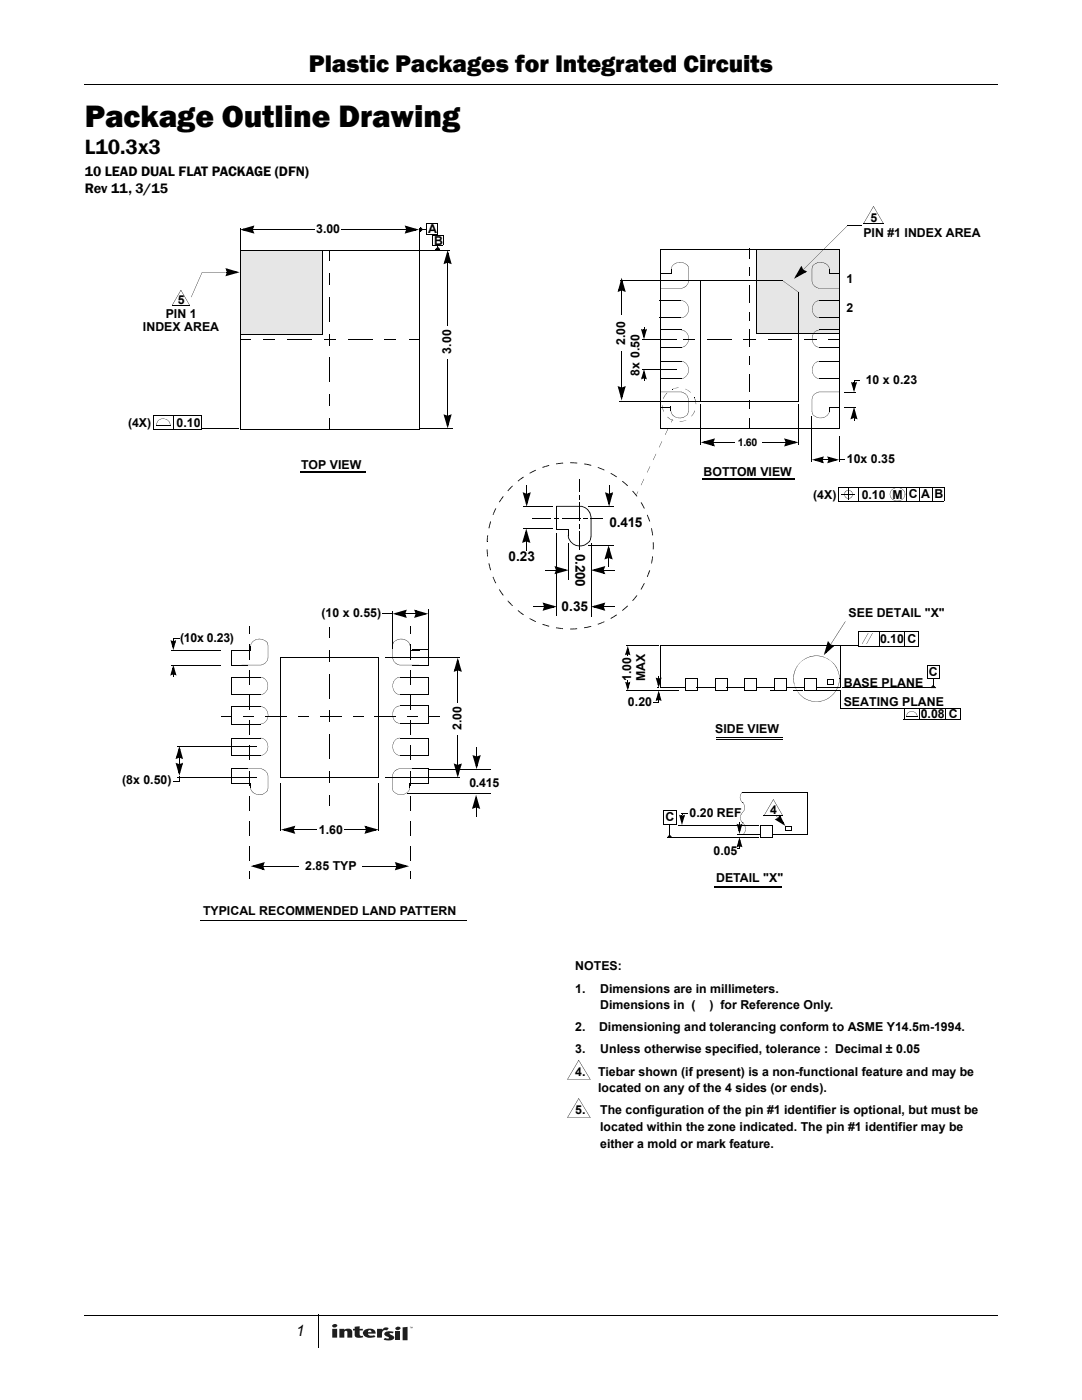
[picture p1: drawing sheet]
<svg xmlns="http://www.w3.org/2000/svg" width="216mm" height="279mm" viewBox="0 0 216 279" stroke-linecap="round" stroke-linejoin="round" font-family="sans-serif">
<path d="M16.8 16.8l.1 .2zM16.8 262.4l.1 .2zM63.4 262.4l.2 .1z" fill="#000"/>
<path d="M16.9 16.9h182.2M16.9 262.5h182.2M63.5 262.5v6.4" fill="none" stroke="#000" stroke-width=".2"/>
<path d="M65.9 263.8h16.9v4.5h-16.9z" fill="#fff"/>
<g fill="#221f1f">
<path d="M79 264.9a.56 .56 0 0 1 .9 .2 .55 .55 0 0 1-.5 .4 .55 .55 0 0 1-.5-.4z"/>
<path d="M75.2 265.2h1v.2a.93 .93 0 0 1 1.4-.3l-.4 .4a.68 .68 0 0 0-.7 .1 .68 .68 0 0 0-.3 .6v.8h-1z"/>
<path d="M67.7 265.2h1v.2a.97 .97 0 0 1 1.6 .4v1.2h-1v-1.1l-.3-.3-.3 .2v1.2h-1z"/>
<path d="M70.8 264.8l1-.1v.5h.6v.3h-.6v1l.3 .1h.3l.1 .3-.6 .1a.87 .87 0 0 1-1.1-.6v-.9h-.4v-.3h.4z"/>
<path d="M78.9 265.7h1v1.8h-1z"/>
<path d="M80.3 264.9l1-.1v2.7h-1z"/>
<path d="M76.8 265.9l.6-.2 1.2 .1-.2 .3h-.6v.2a.75 .75 0 0 1 .8 .8 1.95 1.95 0 0 1-2 .3l.2-.4a.57 .57 0 0 0 .8 0l-.7-.5a.38 .38 0 0 1-.1-.6z"/>
<path d="M81.8 264.8h.2l-.1 .3zM82 264.8l.2 .2 .1-.2v.3v-.2l-.1 .2-.1-.2-.1 .2z"/>
<path d="M66.3 265.2v1.8h1v-1.8zM66.4 264.4l-.1 .2a.51 .51 0 0 0 .5 .3 .51 .51 0 0 0 .5-.5 .64 .64 0 0 0-.9 0z"/>
<path d="M72.6 265.5a.86 .86 0 0 0-.1 1 .86 .86 0 0 0 .8 .4l1.6-.1-.2-.3-.4 .1a.61 .61 0 0 1-.9-.4l1.5-.1a.94 .94 0 0 0-1.1-.9h-.5zM73.6 265.5h.4l.1 .4h-.7z"/>
</g>
<path d="M151 49.8h16.5v16.8h-16.5z" fill="#e6e6e6"/>
<path d="M151 49.8h16.5M151 49.8v16.8M167.5 49.8v16.8M151 66.6h16.5" fill="none" stroke="#000" stroke-width=".2"/>
<path d="M47.9 49.9h16.5v16.8h-16.5z" fill="#e6e6e6"/>
<g fill="none" stroke="#000" stroke-width=".2">
<path d="M40.3 54.3h4.8M47.9 49.9h35.8v35.8h-35.8zM47.9 45.4v4.2M50.6 45.8h12.2M64.4 49.9v16.8M65.8 49.9v2.1M65.8 54.4v2.4M65.8 59.3v4.8M68.1 45.8h12.8M83.7 45.4v4.2M84 49.9h5.6M85.2 46.7h2.2"/>
<path d="M85.2 44.7h2.2M85.2 44.6v2.1M86.3 48.9h2.1M86.3 47h2.1M87.4 44.6v2.1M89.3 52.6v12.4M123.7 56h15.8M124 58.1v4.7M131.7 60h4.2M131.7 54.6h2.2M131.7 49.8h35.8M131.8 49.8v35.8"/>
<path d="M139.8 56v24.1h19.6v-21.8M139.8 56h16.5M149.6 49.4v2.2M149.6 56.9v3.5M163.5 60h4.1M167.5 49.8v35.8M169.1 45h3M172.3 44.7h4M34.4 60.9h3.4M47.9 66.7h16.5M47.9 67.8h2.1M52.5 67.8h2.4"/>
<path d="M57.3 67.8h4.8M64.6 67.8h2.4M65.8 66.6v2.4M65.8 71.4v4.8M65.8 78.7v2.4M69.4 67.8h4.9M76.7 67.7h2.4M81.6 67.7h2.1M89.3 71.6v11.2M124 70v7.2M128.1 67.7h6.9M128.1 73.7h6.9"/>
<path d="M131.7 63.4h4.2M131.7 72.1h4.2M131.7 75.6h4.2M131.7 65.8h4.2M131.7 69.3h4.2M136.3 67.7h2.4M141.2 67.7h4.8M148.4 67.7h2.4M149.6 65.8v3.5M149.6 74.6v3.5M153.3 67.7h4.8M160.5 67.7h2.4"/>
<path d="M162.7 66.5h4.8M163.5 65.8h4M163.5 69.3h4M163.5 72.1h4.1M163.5 75.6h4.1M163.5 63.4h4.1M165.4 67.7h2.1M168.4 78.2h2.3M31.2 84.9h2.8M34.6 82.9v2.7M40.3 85.6h7.4M40.3 82.9h-9.7v2.7h9.7"/>
<path d="M40.3 82.9v2.8M60.1 94.1h12.9M60.1 94.3h12.9M65.8 83.5v2.2M83.9 85.6h6.5M115.6 95.7v2.4M123.6 80.1h15.9M131.7 85.6h35.8M131.8 81.2h2.1M139.8 80.6v8.1M140.2 95.7h18.5M140.2 95.5h18.5"/>
<path d="M142.5 88.3h4.1M149.6 83.5v2.1M152 88.3h4.6M159.4 80.6v8.1M162 83.1v9M165.5 81.2h2M167.3 97.3h21.2M167.3 97.3v2.7M167.5 87v5.1M168 98.7h2.6M168.4 81.2h2.3M169.3 97.5v2.3"/>
<path d="M171.3 97.3v2.7M180.9 97.3v2.8M183.6 97.3v2.8M186.1 97.4v2.7M188.4 97.3v2.7h-21.1M104.4 101.1h5.9M104.4 105.6h5.9M106.3 103.5h3.7M108.7 113.8h2.1M111 101v4.6M111 105.6h2.4M111.1 106.4v16.5"/>
<path d="M112.1 103.5h3.7M113.5 108.4v7.3M115.6 100.3v3.6M115.6 106v3.7M117.4 101.1h5M117.4 108.9h5M117.9 103.5h2.4M117.9 108.4v14.6M120.6 113.8h2.1M34.2 132.7h9.9M34.2 129.8h9.9M46.2 135.1l5.8 .1"/>
<path d="M46.2 135.1v3.5h5.8M49.4 129.8l-3.2-.1v3h3.2M49.8 128.7v2.8M49.8 133.7v2.8M49.8 138.7v2.9M55.9 131.3h19.7M56 131.2v24M65.8 125.1v2.1M65.8 129.7v2.4M65.8 134.5v4.8M75.6 131.2v24M76.9 131.3h14.8"/>
<path d="M78.3 122.1v7.4M81.8 128.7v2.8M81.8 133.7v2.9M81.8 138.8v2.8M82.2 129.7h3.2v3h-3.2M85.4 135.1v3.5h-5.6M85.4 135.1l-5.6 .1M85.5 121.5v8M91.3 134v6.3M106.3 121.1h2.2M120.6 121.1h2.1M124.9 128.9h6.5"/>
<path d="M124.9 137.9h9.7M131.8 137.3h4.9M139.1 137.3h2.4M139.1 135.4v2.5M139.1 135.5l-2.4-.1v2.5h2.4M142.6 137.9h2.5M142.6 135.5h2.5M142.7 135.4v2.5M145.1 137.3h3.6M145.1 135.4v2.5M148.6 135.5l2.4-.1v2.5h-2.4M148.6 135.4v2.5"/>
<path d="M151 137.3h3.6M154.6 135.5l2.3-.1 .1 2.5h-2.4M154.6 135.4v2.5M156.9 137.3h3.6M160.5 137.9h7.2M160.5 135.5h2.4v2.4M160.5 135.4v2.5M162.9 137.3h4.8M167.7 128.9v8.4M167.7 137.8v3.6M168 137.3h17.9M171.3 126.1h12v2.8h-12z"/>
<path d="M171.3 128.9h-39.5v8.4M175.4 126.1v2.8M180.5 126.1v2.8M185 132.9h2.6M187.5 132.8l.1 2.6h-2.6v-2.5M35.4 148.9h15.8M35.4 155.1h15.8M44.2 143h2.1M46.2 147.3h5.8M46.2 141v3.5h5.8M46.2 147.3v3.5h5.8M48.5 143h2.2"/>
<path d="M49.4 153.4h-3.2v3h3.2M49.8 143.8v2.8M49.8 148.8v2.9M49.8 153.9v2.8M49.8 158.9v2.9M52 141h-5.8M52.9 143h4.3M55.9 155.2h19.7M56 156.4v9.5M59.4 143h2.2M63.8 143h4.3M65.8 141.8v2.4"/>
<path d="M65.8 146.6v4.8M65.8 153.9v2.4M65.8 158.8v2.1M70.4 143h2.1M74.7 143h4.4M75.6 156.4v9.5M76.8 155.2h14.9M79.7 140.9h5.7v3.5M79.7 147.3h5.7M79.7 144.4h5.7M81.2 158.3h16.7M81.3 143h2.1"/>
<path d="M81.8 143.8v2.8M81.8 148.8v2.9M81.8 153.9v2.8M81.8 158.9v2.9M82.2 153.4h3.2v3h-3.2M85.4 153.5h12.5M85.4 147.3v3.5h-5.7M85.6 143h2.1M91.3 146.7v5.8M143 147.3h13.2M143 147.5h13.2M148.1 158.1h13.1v8.3h-7.1"/>
<path d="M167.7 141.4h23.9M180.9 143h2.1M183.5 141.5v2.1M188.7 141.4v2.2M191.7 141.4v2.2h-11.3v-2.1M49.8 163.9v2.9M49.8 169v2.8M52.7 172.9h7M58.8 165.6h4.3M68.8 165.6h4M72.2 172.9h6.7M81.8 164v2.8"/>
<path d="M81.8 169v2.8M132.3 161.7h2.7M132.3 161.7v2.8h2.7v-2.8M133.2 167.1h18.2M133.7 164.4v2.3M135.3 164.7h16.1M142.6 176.8h13.5M142.6 177h13.5M147.2 166.4h4.5M151.7 164.7h2.4M151.7 167.1h2.4M151.7 164.6v2.5"/>
<path d="M152.4 162.8h3.8M154.1 164.6v2.5M39.9 183.6h53.1M39.9 183.8h53.1M113.2 215.4h4.6M113.2 223h4.6"/>
</g>
<g fill="#000">
<path d="M40.3 54.3l-2.2 5zM45.1 54.3l.4 .1zM45.3 54.3h.4l-.3 .6-.3-.1zM45 53.5l2.8 .8-2.8 .8 .2-.4 1.9-.5 .1 .3-2-.5 .1-.4 .3 .7-.3 .1zM50.2 45.8h.4zM47.9 45.8l2.9-.8-.3 .4-1.9 .6-.1-.3 2 .5-.1 .3-.3-.6 .3-.1 .4 .8zM50.3 45.2l.3 .1-.2 .6h-.3zM80.9 45.8l.4 .1zM81.1 45.8h.3l-.2 .6-.3-.1zM80.8 45l2.8 .8-2.8 .8 .2-.4 1.9-.5 .1 .3-2-.6 .1-.3 .3 .7-.3 .1zM83.9 45.3v.9zM83.9 46.1v.1z"/>
<path d="M83.9 46.1l.1 .1zM83.9 46.1h.1zM83.9 46l.2 .1zM83.9 46h.2zM83.9 45.8l.2 .2zM83.9 45.9l.2 .1zM83.9 45.8l.3 .2zM83.9 45.8l.3 .1zM83.9 45.7l.3 .2zM83.9 45.6l.4 .3zM83.9 45.6l.4 .2zM83.9 45.5l.4 .3z"/>
<path d="M83.9 45.4l.4 .4zM84.3 45.8h.9zM83.9 45.4l.5 .4zM83.9 46.2l.5-.4zM86.3 47l.1 2zM86.9 49.7l.8 .1zM87.3 49l.1 .3zM87.3 49.4l-.3 .4zM87 49.7l.4-.3zM87.3 49.3l-.3 .5zM86.9 49.7l.5-.4zM87.3 49.3l.4 .5z"/>
<path d="M87.1 49.7l.3-.2zM87.5 49.5l-.2 .3zM87.2 49.7l.3-.2zM87.5 49.4l-.3 .4zM87.1 49.7l.4-.2zM87.5 49.6l-.1 .2zM87.5 49.5l-.1 .3zM87.6 49.6l-.1 .2zM87.4 49.7l.2-.1zM87.7 49.7v.1zM87.5 49.7h.2zM87.7 49.7l.1 .1z"/>
<path d="M87.6 49.7h.1zM87.7 49.6l-.1 .2zM88.4 47v2zM89.3 52.2l.1 .4zM89.3 49.9l.8 2.8-.4-.2-.5-1.9 .3-.1-.6 2-.3-.1 .7-.3 .1 .3-.9 .3zM89.3 52.1l.6 .2-.1 .3-.5-.2zM124 57.8l.1 .3zM124 55.4l.9 2.9-.5-.3-.5-1.9 .3-.1-.5 2-.4-.1 .7-.3 .1 .3-.9 .4zM124 57.6l.7 .2-.2 .3-.5-.2zM134.3 52.9l-.4 .8a1.23 1.23 0 0 1 .7-1.1 2.08 2.08 0 0 1 2.6 .3l.2 .7v2.6l-.1 .5-.4 .5-.9 .4h-4.3h4.3l.9-.5 .4-.4 .1-.6v-2.5l-.2-.7-1.2-.6-.9 .1zM133.9 53.7l.1 .9zM135.8 59.9a1.8 1.8 0 0 1 1.6 1.5 1.8 1.8 0 0 1-1 1.9l.8-.9 .1-1.1-.4-.8z"/>
<path d="M149.6 53.4v1.7zM156.2 56.1l3.2 2.3zM159.7 53.5l.4-.1 .2 .5-.3 .2zM159.9 53l.1 .5-.9 1.7-.3-.1 1.8-1 .1 .3-.7-.3 .2-.3 .9 .4-2.7 1.4zM160.4 53.7l8.8-8.7zM160.4 53.7l-.3 .3zM162.8 60.2l.8-.3-.8 .4-.5 .4-.2 .6 .1 1.1 .8 .9a1.86 1.86 0 0 1-.2-3.1zM165.5 53.7v.9zM165.5 54.5l1.9 .1zM162.2 52.9l.3-.2a1.99 1.99 0 0 1 2.9 .6l.1 .4-.1-.4-.3-.4-.8-.5-.4-.1-.9 .1-.8 .5-.2 .7v2.5l.2 .6 .3 .4 .9 .5h4h-4l-.9-.4-.3-.5-.2-.5v-2.6zM174.3 41.2l-2 3.5zM174.3 41.2l2 3.5z"/>
<path d="M36.1 57.9l-1.7 3zM36.1 57.9l1.7 3zM123.6 77.2l.5 .2v.3l-.7-.2zM123.2 77l.5 .3 .5 1.9-.3 .1 .5-2 .4 .1-.7 .3-.1-.3 .9-.4-.9 2.9zM124 77.2l.1 .3zM128.2 65.8l.4 .1v.3l-.5-.1zM127.9 65.6l.4 .3 .4 1.1-.4 .1 .4-1.2 .3 .1-.4 .2-.2-.3 .7-.3-.6 2.1zM128.5 65.8v.3zM128.5 65.4v.4zM128.5 75.3v.3zM128.5 75.6v.4zM128.5 73.7l.6 2-.5-.2-.3-1.1 .4-.1-.3 1.2-.4-.1 .5-.3 .1 .4-.7 .2z"/>
<path d="M128.5 75.1l.4 .1-.2 .4-.3-.1zM131.8 78.2h4.2a1.74 1.74 0 0 1 1.4 1.4v2.5l-.3 .7-.5 .4 .2-.1a1.86 1.86 0 0 1-3-1.1l.4 .9 .9 .5 1.3-.1 .7-.5 .3-.7v-2.5l-.2-.5-.4-.5-.8-.4zM132.6 79l-.2 .6zM133 78.4l-.4 .6zM134.2 77.6l.6-.1zM134.7 77.4l.7-.1zM135.8 72.1a1.82 1.82 0 0 1 1.6 1.4 1.82 1.82 0 0 1-.9 2l.7-1 .2-1-.5-.9zM135.8 65.8a1.8 1.8 0 0 1 1.6 1.5 1.8 1.8 0 0 1-.9 1.9l.8-1 .1-1-.5-.8zM135.8 63.4h.3zM135.8 75.5h.3zM135.8 69.3h.4zM136.1 63.4l.3-.1z"/>
<path d="M136.1 75.5h.4zM136.2 69.3l.3-.1zM136.7 77.6l.6 .3zM137.3 77.9l.5 .4zM149.6 71.1v1.7zM149.6 62.2v1.8zM163 69.2l.2 .1zM163 63.3l.3 .1zM163 75.4l.3 .2zM163.2 69.3l.4 .1zM163.3 75.5l.3 .1zM163.3 63.4l.3 .1z"/>
<path d="M162.7 66.1l.9-.3-1.1 .6-.4 .8v.7l.2 .6 .7 .7a1.87 1.87 0 0 1-.3-3.1zM162.7 72.4l.9-.3-1.1 .5-.4 .9v.7l.2 .6 .7 .7a1.91 1.91 0 0 1-.3-3.1zM162.5 78.6l.9-.4h4h-4l-.9 .4-.3 .5-.2 .5v2.5l.2 .7 .8 .5 1.3 .1 .8-.5 .4-.8-.4 .8-.8 .5a2.06 2.06 0 0 1-1.7-.3l-.4-.3-.2-.7v-2.5l.2-.6zM170.1 76.3l.4 .2v.3l-.5-.1zM169.8 76.2l.4 .3 .4 1.1-.4 .1 .4-1.2 .3 .1-.4 .2-.2-.3 .7-.3-.6 2.1zM170.4 76.3v.3zM170.4 75.9l.1 .4zM170.4 75.9l1.2 .1zM31.6 83.9a1.45 1.45 0 0 1 1.5-.3 1.45 1.45 0 0 1 .9 1.3l-.5-1-1-.3-.9 .3-.4 1zM88.8 82.8l.6 .2v.3l-.7-.2zM88.5 82.7l.4 .2 .6 1.9-.3 .1 .5-2 .3 .1-.6 .3-.1-.3 .8-.3-.8 2.8zM89.3 82.8v.4z"/>
<path d="M99.9 99.6l.2 .1-.4 .6-.2-.1zM100.4 99l.1 .1-.4 .6-.2-.1zM101.4 97.7l.2 .1-.2 .2-.1-.1zM102 97.1l.1 .2-.5 .5-.2-.1zM102 97.1l.2-.2 .1 .1-.2 .3zM103.3 96l.5-.4 .1 .1-.5 .4zM103.8 95.6l.6-.5 .1 .2-.6 .4zM104.6 98.4l.6 .2v.3l-.7-.2zM105 98.4h.2v.3h-.2zM105 96.8h.2v1.6h-.2zM104.3 98.2l.4 .3 .6 1.9-.4 .1 .6-2 .3 .1-.6 .3-.2-.3 .9-.4-.8 2.9zM105.6 94.4l.2-.1 .1 .1-.2 .1z"/>
<path d="M105.8 94.3l.7-.4 .1 .2-.7 .3zM106.5 93.9l.4-.2 .1 .2-.4 .2zM108.2 93.2l.6-.2 .1 .2-.6 .2zM108.8 93l.8-.2v.2l-.7 .2zM111 92.5h.2l.1 .1-.3 .1zM111.2 92.5l.9-.1v.1l-.8 .1zM112.1 92.4l.3-.1v.2h-.3zM113.8 92.3h.8v.2l-.8-.1zM114.6 92.3h.6v.2h-.6zM115.5 98.8h.2v.9h-.2zM116.6 92.5l.5 .1v.2l-.5-.1zM117.1 92.6l.8 .2v.1l-.8-.1z"/>
<path d="M117.9 92.8v.2zM119.3 93.2l.2 .1-.1 .1h-.1zM119.5 93.3l.7 .3v.1l-.8-.3zM120.2 93.6l.4 .1v.2l-.4-.2zM121.1 98.4l.5 .2v.3l-.7-.2zM121.5 98.4h.1v.3h-.1zM121.5 96.8h.1v1.6h-.1zM120.7 98.2l.5 .3 .5 1.9-.3 .1 .5-2 .3 .1-.6 .3-.1-.3 .8-.4-.8 2.9zM121.9 94.4l.5 .3-.1 .1-.5-.3zM123.1 95.1l-.1 .1zM122.4 94.7l.7 .4-.1 .1-.7-.4zM124.2 96l.2 .1-.1 .1-.2-.1z"/>
<path d="M124.4 96.1l.6 .5-.1 .1-.6-.5zM125 96.6l.3 .3-.1 .1-.3-.3zM126.2 98l.1-.1 .3 .4-.1 .1zM126.5 98.4l.1-.1 .5 .7-.1 .1zM127 99h.2zM127.3 98.1l-.3 .6zM132.1 80.9l.1 .6zM132.2 81.5l.2 .6zM133.2 83.2l.5 .5zM133.7 83.6l.6 .3zM133.8 81.2l.1 .8zM134.2 83.7l-.3 .6z"/>
<path d="M135.6 84.1l.6-.1zM136.2 84.1l.7-.2zM138.3 82.5l-.3 .6zM138.6 81.9l-.2 .7zM138.6 79.4l.2 .7zM138.8 80l.1 .7zM142.2 88.2l.3 .1zM139.8 88.3l2.9-.8-.3 .4-1.9 .6-.1-.4 2 .6-.1 .3-.3-.7 .3-.1 .4 .9zM142.2 87.7l.3 .1-.2 .5h-.3zM149.6 79.9v1.8zM156.6 88.3h.4zM156.8 88.2l.3 .1-.2 .6-.3-.1z"/>
<path d="M156.4 87.5l2.9 .8-2.8 .8 .2-.4 1.9-.6 .1 .4-2-.6 .1-.3 .3 .6-.3 .1zM164 91.7l.3 .1zM162 91.8l2.4-.7-.3 .4-1.4 .4-.1-.3 1.5 .4-.1 .4-.2-.6 .3-.1 .3 .8zM163.9 91.3l.4 .1-.2 .4h-.3zM164.3 91.7l.9 .1zM165.2 91.7l.3 .1zM165.3 91.7h.4l-.2 .5-.3-.1zM165 91.1l2.4 .7-2.3 .7 .2-.5 1.5-.4 .1 .3-1.6-.4 .1-.3 .3 .5-.4 .1zM165.5 81.2v.9zM167.5 91.7l1.2 .1zM168.7 98a.82 .82 0 0 1 .9-.1 .82 .82 0 0 1 .5 .8l-.2-.6-.6-.2-.6 .2-.2 .6 .2 .5 .6 .3 .6-.3 .2-.5a.84 .84 0 0 1-1.2 .7 .84 .84 0 0 1-.2-1.4zM170.4 83.2l.1 .4z"/>
<path d="M170.4 83.6l.1 .4zM170.4 81.2l.7 2.5-.4-.3-.5-1.5 .4-.1-.5 1.6-.3-.1 .5-.2 .2 .3-.8 .3zM170.3 83.1l.6 .1-.1 .4-.5-.2zM177.8 97.9a1.58 1.58 0 0 1 1.7-.6 1.58 1.58 0 0 1 1.1 1.3l-.5-.9-.4-.2-.6-.2-1.1 .4-.4 .9 .1 .6 .3 .4 1.1 .3 .6-.1 .4-.2 .3-.4 .2-.6a1.35 1.35 0 0 1-1.5 1.4 1.38 1.38 0 0 1-1.3-.7 1.38 1.38 0 0 1 0-1.4zM97.1 108.1h.2v.1h-.2zM97.1 109.6h.2v.2h-.2zM97.1 109.8h.2v.8l-.1 .1zM97.2 107.2l.1 .1v.8h-.2zM97.2 110.7l.1-.1 .1 .4-.2 .1zM97.2 106.8h.2l-.1 .5-.1-.1zM97.5 112.5l.1-.1 .2 .7h-.2zM97.6 104.8h.2l-.2 .7-.1-.1z"/>
<path d="M97.6 113.1h.2l.2 .7h-.2zM97.8 104.1h.2l-.2 .7h-.2zM98.3 115.2l.1-.1 .2 .3h-.2zM98.4 102.4l.2 .1-.2 .3-.1-.1zM98.4 115.4h.2l.3 .7-.2 .1zM98.7 101.7l.2 .1-.3 .7-.2-.1zM98.7 116.2l.2-.1 .1 .3h-.1zM98.9 101.4l.1 .1-.1 .3-.2-.1zM99.5 117.7l.2-.1 .4 .6-.2 .1zM99.9 118.3l.2-.1 .4 .6-.1 .1zM101.3 120l.1-.2 .2 .3-.2 .1zM104.9 107.9h.2v.3h-.2z"/>
<path d="M104.9 108.1h.2v1.7h-.2zM105 105.5l.8 2.9-.4-.3-.6-1.9 .4-.1-.6 2-.3-.1 .6-.3 .2 .3-.9 .4zM104.9 107.7l.7 .2-.1 .3-.6-.2zM110.6 103.4h.9v.2h-.9zM110.7 113.7h.4v.2h-.4zM111 113.7l.3 .1-.2 .6-.3-.1zM110.6 113l2.9 .8-2.9 .8 .3-.4 1.9-.6 .1 .4-2-.6 .1-.3 .3 .6-.3 .2zM111 101h5.1l1.2 .6 .5 .7 .2 .9v3.8l-.3 1.1-.5 .4a2.43 2.43 0 0 1-2.9 .1l-.9-1.1-.1-.6h.2l.1 .6h-.2h.2l.3 .6h-.1l.1-.1 .5 .5-.1 .1 .1-.1 .6 .3-.1 .1 .1-.1 .5 .1v.1v-.1h.5v.1v-.1l.6-.2v.2v-.2l.5-.3 .1 .1-.1-.1 .5-.4 .1 .1-.1-.1 .2-.4 .1 .1-.2-.1 .2-.6h.1h-.1v-3.8h.1h-.1l-.3-.8 .2-.1-.2 .1-.4-.7 .1-.1-.1 .1-.6-.4 .2-.1-.1 .2-.6-.3 .1-.1-.1 .1h-5.1zM113.3 105.5h.2v1.4h-.2zM115.5 104.5h.2v.9h-.2zM116.4 103.4h.9v.2h-.9zM120.3 113.7h.3v.2h-.3z"/>
<path d="M117.9 113.8l2.9-.8-.3 .4-1.9 .6-.1-.4 2 .6-.1 .3-.3-.6 .3-.2 .4 .9zM120.3 113.2l.3 .1-.2 .6h-.3zM121.3 111.2h.2v.3h-.2zM121.3 111.4h.2v1.7h-.2zM121.4 108.8l.9 2.9-.5-.3-.5-1.9 .3-.1-.5 2-.4-.1 .7-.3 .1 .3-.9 .4zM121.4 111l.6 .2-.1 .3-.5-.2zM126.5 119.4l.1 .1-.3 .5-.1-.2zM127 118.8l.1 .1-.5 .6-.1-.1zM127 118.8l.1 .1zM127.9 117.5l.1 .1v.1l-.2-.1zM128.3 116.8l.1 .1-.4 .7-.1-.1zM127.8 100.3h.2z"/>
<path d="M128.5 116.4h.2l-.3 .5-.1-.1zM127.9 100.4l.1-.1 .4 .7-.1 .1zM128.3 101.1l.1-.1 .3 .4-.2 .1zM129.3 114.6l.1 .1-.2 .5-.1-.1zM129.5 113.9h.2l-.3 .8-.1-.1zM129.1 102.8l.1-.1 .2 .5-.1 .1zM129.6 113.8l.1 .1zM129.3 103.3l.1-.1 .3 .8h-.2zM129.5 104l.2 .1zM129.9 112.3h.2v.2l-.2-.1zM130.1 111.5h.2l-.2 .8h-.2zM129.9 105.5l.2-.1v.2h-.2z"/>
<path d="M130.1 111l.2 .1v.4h-.2zM129.9 105.6h.2l.2 .8h-.2zM130.1 106.4h.2v.4h-.1zM130.3 108.9h.2l-.1 .7h-.1zM130.3 108.2h.1l.1 .7h-.2zM34.4 127.9l.2 .1v.3l-.4-.1zM34 127.8l.5 .2 .3 1.1-.4 .1 .3-1.2 .4 .1-.5 .2-.1-.3 .7-.3-.6 2.1zM34.5 127.9l.1 .3zM34.6 134.4v.3zM34.6 134.7v.4zM34.6 127.5v.4zM34.6 127.5l1.2 .1z"/>
<path d="M34.6 132.7l.6 2.1-.4-.2-.4-1.2 .4-.1-.4 1.3-.3-.1 .4-.3 .1 .4-.6 .2zM34.5 134.2l.5 .1-.1 .4-.4-.1zM50.4 128.1l-.4 .8 .1-.4 .6-.7a2.08 2.08 0 0 1 2.6 .3l.2 .7v2.5l-.2 .6-.3 .4-.9 .5h-3.9h3.9l.9-.5 .3-.4 .2-.6v-2.5l-.2-.7-1.3-.6-.8 .1zM48.2 129.7l1.8 .1zM49.8 125.1l.1 1.4zM50 128.9v.9zM51.9 135.1a1.81 1.81 0 0 1 1.6 1.5 1.81 1.81 0 0 1-1 1.9l.8-.9 .1-1.1-.2-.6-.4-.4zM51.9 138.6h.3zM52.2 138.6l.3-.1zM76.3 122.5h2zM79.3 138.5l.2 .1zM79.5 138.6l.3 .1z"/>
<path d="M79 135.4l.8-.3-.8 .3-.4 .5-.2 .6 .1 1.1 .7 .9a1.94 1.94 0 0 1-.2-3.1zM80.7 122.4l.4 .1zM78.4 122.5l2.8-.8-.3 .4-1.9 .6-.1-.4 2 .6-.1 .3-.3-.6 .4-.2 .3 .9zM80.7 121.9l.3 .1-.1 .6h-.4zM81.1 122.5h1.6zM81.8 125.1l.1 1.4zM81.8 128.9l.1 .9zM81.8 129.7l1.8 .1zM82.7 122.5h.4zM83 122.4l.3 .1-.2 .6-.3-.1zM82.6 121.7l2.8 .8-2.8 .8 .3-.4 1.9-.6 .1 .4-2-.6 .1-.3 .3 .6-.3 .2zM78.5 128.1l.4-.2a1.99 1.99 0 0 1 2.9 .6v.4v-.4l-.3-.4-.9-.5-.4-.1-.8 .1-.9 .5-.2 .7v2.5l.2 .6 .3 .4 .9 .5h3.9h-3.9l-.9-.5-.3-.4-.2-.6v-2.5z"/>
<path d="M91.3 133.6l.1 .4zM91.3 131.3l.9 2.8-.5-.3-.5-1.8 .3-.2-.5 2-.4-.1 .7-.3 .1 .4-.9 .3zM91.3 133.4l.6 .2-.1 .4-.5-.2zM101.6 120l.5 .6-.1 .1-.6-.5zM102.1 120.6l.2 .2-.1 .2-.2-.3zM103.4 121.8l.5 .4-.1 .1-.5-.4zM103.9 122.2l.6 .4-.1 .2-.6-.5zM105.7 123.4l.2 .1-.1 .1-.2-.1zM105.9 123.5l.7 .3-.1 .2-.7-.4zM106.6 123.8l.4 .2-.1 .1-.4-.1zM108.3 124.5l.6 .2-.1 .2-.6-.2zM108.4 121h.4v.2h-.4z"/>
<path d="M108.6 121l.3 .1-.2 .6-.3-.1zM108.3 120.2l2.8 .9-2.8 .8 .2-.4 1.9-.6 .1 .3-2-.5 .1-.3 .3 .6-.3 .1zM108.9 124.7l.7 .2v.2l-.8-.2zM111 125.2h.3l-.1 .2h-.3zM111.3 125.2l.8 .1v.2l-.9-.1zM112.1 125.3l.3 .1-.1 .2-.2-.1zM113.8 125.5l.8-.1v.2h-.8zM114.6 125.4h.5l.1 .2h-.6zM116.5 125.2l.6-.1v.2l-.5 .1zM117.1 125.1l.8-.2 .1 .2-.9 .2zM117.9 124.9l.1 .2zM119.3 124.5l.1-.1 .1 .2-.2 .1z"/>
<path d="M119.4 124.5l.8-.3v.1l-.7 .3zM120.2 124.2l.4-.2v.1l-.4 .2zM120.3 121h.3v.2h-.3zM117.9 121.1l2.9-.9-.3 .5-1.9 .5-.1-.3 2 .6-.1 .3-.3-.7 .3-.1 .4 .9zM120.3 120.5l.3 .1-.2 .5h-.3zM121.8 123.4l.5-.3 .1 .1-.5 .3zM122.3 123.1l.7-.5 .1 .2-.7 .4zM123 122.6l.1 .2zM124.1 121.8l.2-.1 .1 .1-.2 .1zM124.3 121.7l.6-.5 .1 .1-.6 .5zM125.2 120.8l.1 .2-.3 .3-.1-.1zM125.1 136.2l.2 .1v.3l-.4-.1z"/>
<path d="M124.7 136.1l.5 .2 .2 .9-.3 .1 .2-1 .4 .1-.4 .2-.1-.3 .6-.3-.5 1.8zM125.2 136.2l.1 .2zM125.2 135.8l.1 .4zM125.2 130.4l.1 .2zM125.2 130.6l.1 .4zM125.3 128.9l.5 1.9-.5-.3-.2-.9 .3-.1-.2 1-.4-.1 .4-.2 .1 .3-.6 .3zM125.2 130.2l.4 .1-.1 .3-.3-.1zM131.1 137.3h.3zM131.1 137.8l.3 .1zM131.1 135.3l.4 .1v.4l-.5-.1zM130.8 135.2l.5 .3 .3 1.1-.3 .1 .3-1.2 .3 .1-.4 .2-.1-.4 .6-.2-.6 2.1zM131.4 135.3v.3z"/>
<path d="M131.4 134.9l.1 .4zM131.4 139.5l.1 .3zM131.4 137.8l.6 2.1-.4-.3-.3-1.1 .3-.1-.3 1.2-.4-.1 .5-.2 .1 .3-.7 .3zM131.4 139.3l.4 .1-.1 .4-.3-.2zM134.6 137.8l.9 .1zM141.4 137.3h1.3zM142.9 137.8l1.9 .1zM148.9 137.8l1.8 .1zM153.6 137.8l1.9 .1zM158.4 137.8l1.9 .1zM160 138.9l.7 .5 1.3 .5 1.4 .1 1.3-.4 1.1-.7 .9-.9 .6-1.2 .2-1.4a4.5 4.5 0 0 1-2.6 4.2 4.5 4.5 0 0 1-4.9-.6zM165 135.6l.1 1z"/>
<path d="M165 136.6h1.3zM165 135.6l1.3 .1zM165.1 128.4l.3-.2 .4 .5-.2 .2zM165.2 127.9l.2 .5-.5 1.9-.4-.1 1.6-1.4 .2 .3-.7-.2 .1-.3 .9 .2-2.2 1.9zM168.7 124l-2.8 4.5zM165.8 128.4l-.1 .4zM166.3 135.6v1zM159.8 132a4.6 4.6 0 0 1 5-.8 4.6 4.6 0 0 1 2.7 4.2l-.1-.4a4.6 4.6 0 0 0-2-3.3l-1.1-.6-1.9-.2-1.3 .4-.7 .4-1.3 1.2-.6 1.6-.1 1.4 .5 1.7 1.1 1.3a4.5 4.5 0 0 1-.2-6.9zM173.2 126.3l-1.2 2.2zM174.1 126.3l-1.2 2.2zM185.7 137.2l.1 .1zM185.8 137.2l.1 .1z"/>
<path d="M185.8 137.2l.2 .1zM185.8 137.2l.3 .1zM185.8 137.1l.3 .2zM185.9 137.1l.2 .2zM185.9 137.1l.3 .2zM186 137.1l.3 .2zM186 137l.3 .3zM186 137l.4 .3zM186 136.9l.5 .4zM186.1 136.9l.3 .4zM186.1 136.9l.4 .4zM186.1 136.9l.5 .4z"/>
<path d="M186.2 136.9l.4 .4zM186.2 136.8l.5 .5zM186.2 135.4l.1 1.4zM186.2 136.8l-.4 .5zM186.2 136.8l.6 .5zM34.6 156l1.2 .1zM35.4 152.4l.5 .1v.4l-.7-.2zM35 152.2l.5 .3 .5 1.6-.4 .1 .5-1.7 .3 .1-.5 .3-.2-.4 .8-.3-.7 2.6zM35.8 152.4v.3zM35.8 151v.4zM35.8 151.4v1zM35.8 154.9v1.1z"/>
<path d="M35.8 148.9l.7 2.6-.4-.3-.5-1.6 .4-.1-.5 1.7-.4-.1 .6-.2 .2 .3-.9 .3zM35.7 150.9l.6 .1-.1 .4-.5-.2zM48.2 153.4h3.9a1.75 1.75 0 0 1 1.4 1.4v2.5l-.2 .7-.6 .4 .2-.1a1.86 1.86 0 0 1-2.9-1.1l.3 .8 .9 .6 1.3-.1 .7-.5 .3-.7v-2.5l-.2-.6-.3-.4-.9-.4zM48.2 156.4h1.8zM50 156.4v.8zM51.9 147.3a1.82 1.82 0 0 1 1.6 1.4 1.82 1.82 0 0 1-.9 2l.7-1 .1-1-.4-.9-.5-.4zM52 141a1.84 1.84 0 0 1 1.5 1.5 1.84 1.84 0 0 1-.9 1.9l.7-1 .1-1-.2-.6-.4-.5zM51.9 150.7l.3 .1zM52 144.5l.3-.1zM52.2 150.7h.4zM52.3 144.4h.3zM79.2 144.2l.3 .2z"/>
<path d="M79.3 150.6l.2 .2zM79.5 144.3l.3 .1zM79.5 150.7l.3 .1zM79 141.1l.8-.3-1 .6-.4 .9v.7l.2 .6 .6 .7a1.88 1.88 0 0 1-.2-3.2zM79 147.5l.8-.2-.5 .1-.5 .4-.4 .9v.7l.2 .6 .6 .7a1.93 1.93 0 0 1-.2-3.2zM81.7 156.4l.1 .8zM81.8 156.4h1.8zM78.8 153.8l-.4 .4-.1 .6 .1 3 .9 .7 1.3 .1 .8-.5 .3-.5 .1-.4-.1 .4-.3 .5-.8 .5a1.98 1.98 0 0 1-1.7-.3h.1a1.12 1.12 0 0 1-.7-1v-2.5l.1-.6 .4-.4 .9-.4h3.9h-3.9zM90.9 152.5l.5 .2v.3l-.7-.2zM90.5 152.4l.5 .2 .5 1.9-.3 .1 .5-2 .4 .1-.7 .3-.1-.3 .9-.3-.9 2.8zM91.3 152.5l.1 .3zM94.6 150.8l.6 .2v.3l-.7-.1z"/>
<path d="M95 150.8h.2v.4h-.2zM95 149.2l.2 .1zM95 149.3h.2v1.6h-.2zM94.3 150.7l.4 .2 .6 1.9-.4 .1 .6-2 .3 .1-.6 .3-.2-.3 .9-.3-.8 2.8zM130.2 140.1l1.2 .1zM131.4 139.8l.1 .3zM148.1 158.1l-.4 1 .1 .5 .4 .5a1.32 1.32 0 0 1-.1-2zM181.1 142.2a1.13 1.13 0 0 1 1.2-.2 1.13 1.13 0 0 1 .7 1l-.3-.7-.8-.3-.7 .3-.3 .7zM49.8 174l.1 1.4zM52.3 172.8l.4 .1zM50 172.9l2.8-.9-.2 .5-1.9 .5-.1-.3 2 .5-.1 .4-.3-.7 .3-.1 .3 .9zM52.4 172.3l.3 .1-.2 .5h-.3z"/>
<path d="M58.4 165.5l.4 .1zM56 165.6l2.9-.8-.2 .4-1.9 .6-.1-.4 2 .6-.1 .3-.3-.6 .3-.2 .3 .9zM58.5 165l.3 .1-.2 .6h-.3zM72.8 165.6h.4zM73 165.5l.4 .1-.2 .6-.3-.1zM72.7 164.8l2.8 .8-2.8 .8 .3-.4 1.9-.6 .1 .4-2-.6 .1-.3 .3 .6-.4 .2zM78.9 172.8l.4 .1zM79.1 172.8l.4 .1-.3 .6-.3-.1zM78.8 172l2.8 .9-2.8 .8 .2-.5 1.9-.5 .1 .3-2-.5 .1-.4 .4 .7-.4 .1zM81.8 174l.1 1.4zM94.9 161h.2v.3h-.2zM94.9 162.8l.2 .1z"/>
<path d="M94.9 161.2h.2v1.6h-.2zM95 158.6l.8 2.8-.4-.2-.6-1.9 .4-.1-.6 2-.3-.1 .6-.3 .2 .3-.9 .4zM94.9 160.8l.7 .2-.1 .3-.6-.2zM133.2 167h.2zM133.3 167h.1zM133.3 167h.2zM133.3 167l.1 .1zM133.4 167h.1zM133.4 166.9l.1 .2zM133.4 166.9l.2 .1zM133.4 166.9l.3 .1zM133.4 166.8l.2 .3z"/>
<path d="M133.4 166.8l.3 .2zM133.5 166.8l.3 .2zM133.5 166.8l.3 .3zM133.5 166.8l.4 .2zM133.6 166.8l.2 .3zM133.6 166.8l.3 .2zM133.6 166.7l.3 .4zM133.6 166.7l.4 .3zM133.2 167l.5-.3zM135.8 162.7l.3 .1v.4l-.4-.2zM135.5 162.6l.4 .2 .3 1.2-.3 .1 .3-1.3 .4 .1-.5 .3-.1-.4 .7-.2-.6 2.1zM136 162.7l.1 .3z"/>
<path d="M136.1 162.3v.4zM136.1 162.3h1.1zM147.1 169.3l.5 .1zM147.3 164.5l.3 .1v.4l-.4-.1zM147 164.4l.4 .3 .3 1-.3 .1 .3-1.1 .3 .1-.4 .2-.1-.4 .6-.2-.5 2.1zM147.5 164.5l.1 .3zM147.5 164.1l.1 .4zM147.5 168.7l.1 .3zM147.5 169l.1 .4zM147.6 167.1l.5 2-.4-.3-.3-1 .3-.1-.3 1.1-.3-.1 .4-.2 .1 .4-.6 .2zM147.5 168.5l.4 .1-.1 .4-.3-.1zM148.1 160.1a1.26 1.26 0 0 1 0 2.1l.3-.4 .2-.6-.1-.4z"/>
<path d="M148.1 162.2l-.4 1 .1 .5 .4 .5a1.29 1.29 0 0 1-.1-2zM148.2 164.2a1.47 1.47 0 0 1 .2 2.2l.3-.5v-.6zM152 167l1.8 .1zM154.3 159.5l-1.8 3.3zM154.9 163.4l.4-.2 .3 .3-.6 .2zM154.9 162.8l.3 .4zM155.2 163.2l.2 .2zM154.6 163.5l.5-.1 1.3 .8-.2 .3-.8-1.4 .4-.2-.2 .6-.4-.2 .4-.7 1.1 2.2zM154.3 159.6l1.9 3.2zM156.7 165.8h1.2zM156.7 164.8l1.2 .1zM156.7 164.8l.1 1z"/>
<path d="M157.9 164.8v1zM115.5 211.5l2.4 4-2.4-3.9-2.3 3.8zM115.5 219.1l2.4 4-2.4-3.9-2.3 3.8z"/>
</g>
<g fill="#000">
<path d="M45.3 53.8l1.9 .5-1.9 .6 .2-.6zM48.6 45.8l1.9-.5-.3 .5 .3 .6zM81 45.3l2 .5-2 .6 .3-.6zM89.3 50.5l.6 1.9-.6-.2-.5 .2zM124 56.1l.6 1.9-.6-.2-.5 .2zM159.9 53.4l.2 .6 .6 .2-1.8 1zM123.5 77.3l.5 .2 .6-.2-.6 1.9zM128.2 65.9l.3 .2 .3-.2-.3 1.2zM128.5 74.3l.3 1.1-.3-.1-.3 .1zM170.1 76.5l.3 .1 .3-.1-.3 1.1zM88.8 83l.5 .2 .6-.2-.6 1.9zM104.6 98.5l.5 .2 .5-.2-.5 1.9z"/>
<path d="M121 98.5l.5 .2 .6-.2-.6 1.9zM128.5 95.6l-.6 1.2zM129.7 93.1l-.6 1.2zM130.9 90.6l-.6 1.2zM132.1 88.1l-.6 1.2zM133.3 85.6l-.6 1.2zM140.5 88.3l1.9-.5-.2 .5 .2 .5zM156.8 87.8l1.9 .5-1.9 .5 .2-.5zM162.7 91.8l1.4-.4-.1 .4 .1 .4zM165.4 91.4l1.4 .4-1.4 .4 .1-.4zM170.4 81.9l.4 1.5-.4-.2-.4 .2zM105 106.2l.6 1.9-.6-.2-.5 .2z"/>
<path d="M110.9 113.2l1.9 .6-1.9 .5 .2-.5zM118.6 113.8l1.9-.6-.2 .6 .2 .5zM121.4 109.5l.6 1.9-.6-.2-.5 .2zM34.6 133.3l.3 1.2-.3-.1-.4 .1zM34.3 128.1l.3 .1 .3-.1-.3 1zM79 122.5l1.9-.6-.2 .6 .2 .5zM82.9 121.9l1.9 .6-1.9 .5 .2-.5zM91.3 131.9l.6 1.9-.6-.2-.5 .2zM108.6 120.5l1.9 .6-1.9 .5 .2-.5zM118.6 121.1l1.9-.6-.2 .6 .2 .5zM125 136.4h.5l-.2 .8zM125.3 129.6l.2 .9-.2-.1-.3 .1z"/>
<path d="M131.1 135.5l.3 .1 .3-.1-.3 1.1zM131.4 138.5l.3 1.1-.3-.1-.3 .1zM165.3 128.3l.3 .5 .6 .1-1.5 1.3zM35.8 149.5l.5 1.7-.5-.2-.5 .2zM35.3 152.5l.5 .2 .5-.2-.5 1.7zM90.8 152.7l.5 .1 .6-.1-.6 1.8zM94.6 151l.5 .2 .6-.2-.6 1.9zM50.7 172.9l1.8-.6-.2 .6 .2 .5zM56.7 165.6l1.9-.5-.2 .5 .2 .5zM73 165.1l1.9 .5-1.9 .5 .2-.5zM79.1 172.3l1.9 .6-1.9 .5 .2-.5zM95 159.3l.5 1.8-.5-.1-.5 .1z"/>
<path d="M135.8 162.9l.3 .1 .3-.1-.3 1.1zM147.3 164.7l.3 .1 .3-.1-.3 1.1zM147.6 167.7l.3 1.1-.3-.1-.3 .1zM155 163.6l.4-.2 .2-.4 .7 1.3z"/>
</g>
<text font-size="6.3" x="16.9" y="25.4">Package Outline Drawing</text>
<text font-size="4.9" x="61.6" y="14.3">Plastic Packages for Integrated Circuits</text>
<text font-size="4.2" x="16.9" y="30.7">L10.3x3</text>
<text font-size="3.2" x="58.9" y="266.5">1</text>
<g font-size="2.8">
<text x="16.9" y="35">10 LEAD DUAL FLAT PACKAGE (DFN)</text>
<text x="16.9" y="38.6">Rev 11, 3/15</text>
</g>
<g font-size="2.7">
<text x="121.6" y="105.2">0.415</text>
<text x="101.5" y="112">0.23</text>
<text x="114.8" y="110.5" transform="rotate(90 114.8 110.5)">0.200</text>
<text x="112.1" y="121.9">0.35</text>
</g>
<g font-size="2.5">
<text x="63.1" y="46.5">3.00</text>
<text x="85.4" y="46.5">A</text>
<text x="172.3" y="47.4">PIN #1 INDEX AREA</text>
<text x="173.7" y="44.3">5</text>
<text x="86.6" y="48.9">B</text>
<text x="168.9" y="56.4">1</text>
<text x="33.1" y="63.5">PIN 1</text>
<text x="35.5" y="60.6">5</text>
<text x="168.9" y="62.3">2</text>
<text x="28.5" y="66.1">INDEX AREA</text>
<text x="90" y="70.5" transform="rotate(-90 90 70.5)">3.00</text>
<text x="124.7" y="68.9" transform="rotate(-90 124.7 68.9)">2.00</text>
<text x="127.6" y="75" transform="rotate(-90 127.6 75)">8x 0.50</text>
<text x="172.8" y="76.6">10 x 0.23</text>
<text x="25.5" y="85.2">(4X)</text>
<text x="35.2" y="85.2">0.10</text>
<text x="60.1" y="93.5">TOP VIEW</text>
<text x="140.4" y="95">BOTTOM VIEW</text>
<text x="169" y="92.4">10x 0.35</text>
<text x="162.3" y="99.6">(4X)</text>
<text x="171.9" y="99.6">0.10 M</text>
<text x="181.3" y="99.5">C</text>
<text x="183.8" y="99.4">A B</text>
<text x="64.2" y="123.1">(10 x 0.55)</text>
<text x="169.3" y="123.1">SEE DETAIL &quot;X&quot;</text>
<text x="35.9" y="128.1">(10x 0.23)</text>
<text x="175.6" y="128.3">0.10</text>
<text x="181.1" y="128.4">C</text>
<text x="126" y="136" transform="rotate(-90 126 136)">1.00</text>
<text x="128.7" y="136" transform="rotate(-90 128.7 136)">MAX</text>
<text x="168.4" y="137">BASE PLANE</text>
<text x="185.3" y="135">C</text>
<text x="125.3" y="140.8">0.20</text>
<text x="168.4" y="140.9">SEATING PLANE</text>
<text x="183.7" y="143.3">0.08</text>
<text x="189.3" y="143.3">C</text>
<text x="92.1" y="145.7" transform="rotate(-90 92.1 145.7)">2.00</text>
<text x="142.7" y="146.3">SIDE VIEW</text>
<text x="24.4" y="156.5">(8x 0.50)</text>
<text x="93.7" y="157">0.415</text>
<text x="63.6" y="166.5">1.60</text>
<text x="132.8" y="163.9">C</text>
<text x="137.6" y="163">0.20 REF</text>
<text x="153.6" y="162.5">4</text>
<text x="60.9" y="173.6">2.85 TYP</text>
<text x="142.4" y="170.6">0.05</text>
<text x="142.9" y="176.1">DETAIL &quot;X&quot;</text>
<text x="40.5" y="182.6">TYPICAL RECOMMENDED LAND PATTERN</text>
<text x="114.8" y="193.5">NOTES:</text>
<text x="114.8" y="198.1">1.</text>
<text x="119.8" y="201.3">Dimensions in (</text>
<text x="119.8" y="198.1">Dimensions are in millimeters.</text>
<text x="141.6" y="201.3">) for Reference Only.</text>
<text x="114.8" y="205.7">2.</text>
<text x="119.5" y="205.7">Dimensioning and tolerancing conform to ASME Y14.5m-1994.</text>
<text x="114.8" y="210.2">3.</text>
<text x="114.8" y="214.7">4.</text>
<text x="119.4" y="214.7">Tiebar shown (if present) is a non-functional feature and may be</text>
<text x="119.8" y="210.2">Unless otherwise specified, tolerance : Decimal ± 0.05</text>
<text x="119.4" y="217.9">located on any of the 4 sides (or ends).</text>
<text x="114.8" y="222.3">5.</text>
<text x="119.8" y="225.7">located within the zone indicated. The pin #1 identifier may be</text>
<text x="119.8" y="222.3">The configuration of the pin #1 identifier is optional, but must be</text>
<text x="119.8" y="229.1">either a mold or mark feature.</text>
</g>
<text font-size="2.1" x="147.2" y="88.9">1.60</text>
</svg>
